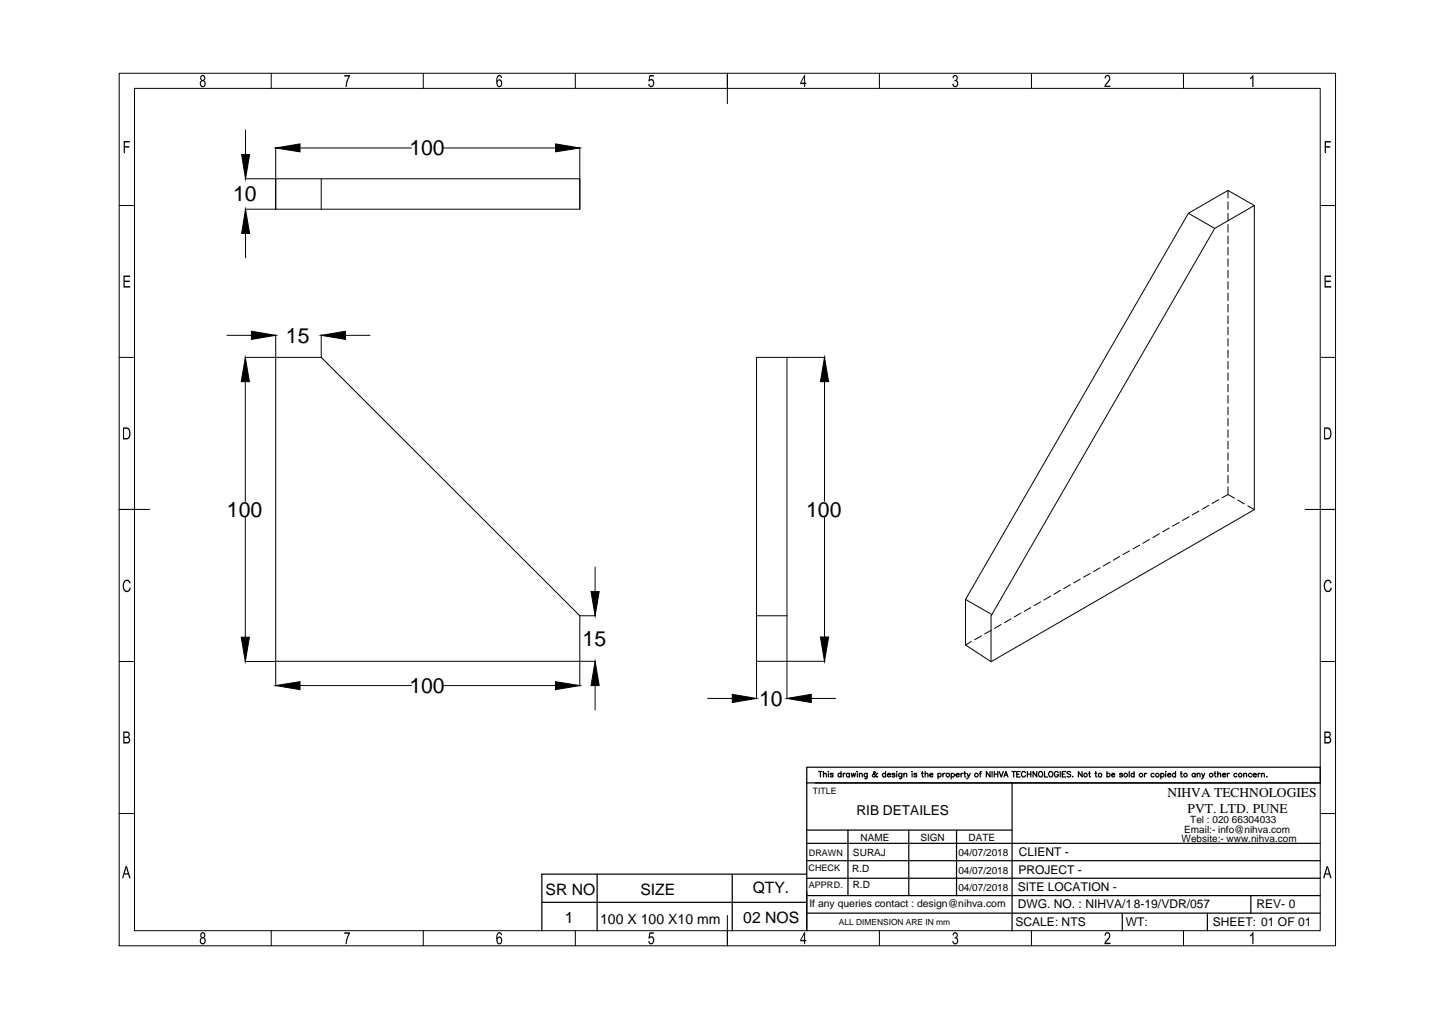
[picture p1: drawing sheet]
<svg xmlns="http://www.w3.org/2000/svg" width="297mm" height="210mm" viewBox="0 0 297 210" stroke-linecap="round" stroke-linejoin="round" font-family="sans-serif">
<!-- layer: 0 -->
<g fill="none" stroke="#000" stroke-width=".21">
<path d="M24.7 15.2h252.3v181h-252.3zM27.9 18.3h246v174.7h-246zM56.3 15.2v3.1M87.8 15.2v3.1M119.3 15.2v3.1M150.9 15.2v6.3M182.4 15.2v3.1M214 15.2v3.1M245.5 15.2v3.1M50.8 37.1h69.5M50.9 27v5M57.2 30.6v12.8"/>
<path d="M62.2 30.7h23.1M66.6 37.1v6.3M92.1 30.7h23.1M120.3 30.6v12.8h-69.5M254.7 39.5l-8.2 4.7M254.7 39.5l5.5 3.1M254.7 39.5v1.6M24.7 42.6h3.2M50.9 48.4v5.1M246.5 44.2l5.5 3.2M246.5 44.2l-46.2 80.1M252 47.4l-46.4 80.4v9.4"/>
<path d="M254.7 41.9v1.5M254.7 44.2v1.6M254.7 46.6v1.6M254.7 48.9v1.6M254.7 51.3v1.6M254.7 53.7v1.5M254.7 56v1.6M254.7 58.4v1.6M260.2 42.6v63.1M260.2 42.6l-8.2 4.8M273.9 42.6h3.1M24.7 74.1h3.2"/>
<path d="M47.1 69.6h5.1M50.8 74.1h15.8M50.9 79.2v24.8M57.2 69.4v72.9M66.6 74.1l53.7 53.6v14.6M66.6 69.4v4.7M71.7 69.6h5.1M163.2 74.1v70.9M171 79.2v24.8M171.2 74.1h-14.3v70.9M254.7 60.8v1.6M254.7 63.1v1.6"/>
<path d="M254.7 65.5v1.6M254.7 67.9v1.5M254.7 70.2v1.6M254.7 72.6v1.6M254.7 75v1.5M254.7 77.3v1.6M254.7 79.7v1.6M273.9 74.1h3.1M254.7 82v1.7M254.7 84.4v1.6M254.7 86.8v1.5M254.7 89.2v1.5"/>
<path d="M254.7 91.5v1.6M254.7 93.9v1.6M254.7 96.3v1.5M254.7 98.6v1.6M24.7 105.7h6.3M50.9 107.3v24.9M123.4 117.6v5.1M171 107.3v24.8M226.1 119l-1.4 .7M228.2 117.8l-1.4 .8M230.3 116.6l-1.4 .8M232.3 115.4l-1.4 .8"/>
<path d="M234.3 114.3l-1.3 .7M236.4 113.1l-1.4 .7M238.4 111.9l-1.3 .8M240.5 110.7l-1.4 .8M242.5 109.5l-1.3 .8M244.6 108.4l-1.4 .7M246.6 107.2l-1.3 .8M248.7 106l-1.4 .8M250.7 104.8l-1.3 .8M252.8 103.6l-1.4 .8M254.7 102.6l1.4 .7M254.7 102.6l-1.2 .7"/>
<path d="M254.7 101v1.6M256.8 103.7l1.3 .8M258.8 104.9l1.4 .8M260.2 105.7l-54.6 31.5M270.7 105.7h6.3M24.7 137.2h3.2M50.8 137.2h6.4M57.2 137.2h66.4M120.3 127.7h3.3M156.9 137.2h14.3M156.9 127.7h6.3M200.3 133.8l5.3 3.4"/>
<path d="M200.3 124.3v9.5M200.3 124.3l5.4 3.2M201.5 133.1l-1.2 .7M203.6 131.9l-1.4 .8M205.6 130.7l-1.3 .8M207.6 129.5l-1.3 .8M209.7 128.4l-1.3 .8M211.8 127.2l-1.4 .8M213.8 126l-1.3 .8M215.9 124.8l-1.4 .8M217.9 123.7l-1.4 .8M220 122.5l-1.4 .8"/>
<path d="M222 121.3l-1.4 .8M224.1 120.1l-1.4 .8M273.9 137.2h3.1M62.2 142.2h23.1M92.1 142.2h23.1M123.4 142.2v5.1M146.8 144.9h5.1M168.3 144.9h5M24.7 168.7h3.2M273.9 168.7h3.1M56.3 193v3.2M87.8 193v3.2"/>
<path d="M119.3 193v3.2M150.9 189.9v6.3M182.4 193v3.2M214 193v3.2M245.5 193v3.2"/>
</g>
<g fill="#000">
<path d="M71.4 15.6h1.2l-.5 1.5-.2 .9h-.2v-.5l.6-1.6h-.9zM134.7 15.6h.9v.3h-.7l-.1 .7 .2-.2 .4 .1 .3 .6-.1 .6-.3 .3-.6-.1-.2-.5h.2l.1 .2a.4 .4 0 0 0 .5 .1 .4 .4 0 0 0 .2-.5l-.3-.5-.7 .1zM197.7 15.7l.3-.2 .4 .1 .3 .4-.1 .5a.28 .28 0 0 0-.1 .2 .28 .28 0 0 0 .2 .3l.1 .6-.3 .4-.3 .1-.4-.1-.3-.6h.3v.2a.41 .41 0 0 0 .6 .1 .41 .41 0 0 0 .1-.6l-.2-.3h-.3v-.2h.3l.2-.4a.35 .35 0 0 0-.4-.4 .35 .35 0 0 0-.3 .5l-.2-.1zM229.2 15.8l.2-.2 .5-.1 .4 .4-.1 .8-.8 1.1h.9v.2h-1.2l.1-.4 .8-1v-.5a.36 .36 0 0 0-.4-.3 .36 .36 0 0 0-.2 .5h-.3zM259.8 15.5h.2v2.5h-.2v-1.9l-.5 .4v-.3zM25.7 29.3h1.2v.2h-1v.8h.9v.3h-.9v1.2h-.2zM274.8 29.3h1.3v.2h-1.1v.8h.9v.3h-.9v1.2h-.2zM25.6 57.2h1.4v.2h-1.1v.8h1v.3h-1v.9h1.1v.2h-1.4zM274.7 57.2h1.4v.2h-1.1v.8h1.1v.3h-1.1v.9h1.1v.2h-1.4zM25.7 120.5l.5-.3h.3l.6 .6v.1l-.3 .1-.2-.4-.4-.1-.5 .6v.9l.3 .4 .5 .1 .3-.2 .1-.4 .2 .1-.1 .5-.4 .3h-.5l-.5-.4-.2-1.1zM275 120.4l.3-.2 .5 .1 .4 .6-.2 .1-.3-.4-.4-.1-.4 .6v.9l.2 .4 .5 .1 .3-.2 .1-.4 .3 .1-.2 .5-.5 .3-.6-.1-.3-.6-.1-1.1zM71.4 193.4h1.2l-.5 1.5-.2 .9h-.2v-.5l.6-1.6h-.9z"/>
<path d="M134.7 193.4h.9v.3h-.7l-.1 .7 .2-.2 .4 .1 .3 .6-.1 .6-.3 .3h-.5l-.3-.6h.2l.1 .2a.41 .41 0 0 0 .6 .1 .41 .41 0 0 0 .1-.6l-.2-.3-.2-.2-.4 .3-.2-.1zM197.7 193.5l.3-.2 .5 .2 .2 .3-.1 .5a.28 .28 0 0 0-.1 .2 .28 .28 0 0 0 .2 .3l.1 .6-.3 .3-.5 .2-.4-.4-.1-.3h.3v.2a.45 .45 0 0 0 .8-.1 .45 .45 0 0 0-.4-.7h-.2v-.2l.3-.1 .2-.3a.35 .35 0 0 0-.4-.4 .35 .35 0 0 0-.3 .5l-.2-.1zM229.3 193.5l.6-.2 .4 .4v.6l-.9 1.2h.9v.3h-1.2l.1-.5 .7-.8 .2-.6a.37 .37 0 0 0-.5-.3 .37 .37 0 0 0-.2 .5h-.3zM259.8 193.3h.2v2.5h-.2v-1.9l-.5 .4v-.3z"/>
<path d="M41.7 15.7l.5-.2 .3 .4 .1 .5-.3 .3 .3 .3 .1 .5-.3 .5-.6 .1-.2-.2-.2-.3 .1-.7a.19 .19 0 0 0 .2-.2 .19 .19 0 0 0-.1-.2zM41.9 15.8l-.2 .3 .2 .5h.3l.2-.4a.34 .34 0 0 0-.5-.4zM41.9 16.8l-.2 .5 .2 .5a.47 .47 0 0 0 .5-.4 .47 .47 0 0 0-.4-.6z"/>
<path d="M103.2 15.7l.3-.2 .3 .1 .3 .4v.2h-.2l-.1-.3-.3-.1-.3 .5v.5l.1-.3 .4-.1 .4 .5v.7l-.3 .5-.5-.1-.3-.4v-1.3zM103.4 16.7l-.2 .3v.5l.2 .3 .4-.1 .1-.6a.38 .38 0 0 0-.5-.4z"/>
<path d="M166.8 15.5h.2v1.6h.3v.3h-.3v.6h-.2v-.6h-.8v-.3zM166.8 16l-.6 1.1h.6z"/>
<path d="M25.5 88.6l1 .1 .5 .5v1.3l-.2 .5-.3 .1h-1zM25.7 88.9v1.9h.7l.4-.5v-.9l-.3-.4z"/>
<path d="M274.7 88.6l1 .1 .4 .5v1.3l-.2 .5-.3 .1h-.9zM274.9 88.9v1.9h.6l.4-.5-.1-1.1-.2-.2z"/>
<path d="M25.6 151.7h.9l.4 .4v.5l-.3 .3 .4 .3v.5l-.3 .5h-1.1zM25.8 152v.8h.5a.39 .39 0 0 0 .4-.4 .39 .39 0 0 0-.5-.4zM25.8 153.1v.8l.9-.1 .1-.4-.3-.3z"/>
<path d="M274.7 151.7h.9l.4 .4v.5l-.2 .3 .3 .3v.5l-.3 .5h-1.1zM275 152v.8h.4a.39 .39 0 0 0 .4-.4 .39 .39 0 0 0-.5-.4zM275 153.1v.8l.8-.1 .1-.4-.2-.3z"/>
<path d="M26 179.7h.3l.8 2.5h-.3l-.2-.8h-.8l-.2 .8h-.3zM26.2 179.9l-.3 1.2h.6z"/>
<path d="M41.7 193.5l.5-.2 .4 .5-.1 .5-.2 .2 .4 .4-.2 .8-.3 .2-.5-.1-.3-.4 .1-.6a.29 .29 0 0 0 .2-.3 .29 .29 0 0 0-.1-.3zM41.7 194a.4 .4 0 0 0 .8 0 .4 .4 0 0 0-.8 0zM41.8 194.7l-.1 .4v.3a.41 .41 0 0 0 .7 .1 .41 .41 0 0 0 0-.6l-.3-.3z"/>
<path d="M103.2 193.5l.6-.2 .2 .2 .1 .5-.2-.1a.36 .36 0 0 0-.5-.3 .36 .36 0 0 0-.2 .5v.5l.1-.3 .5-.1 .3 .5v.7l-.3 .5-.5-.1-.3-.4-.1-.9zM103.4 194.5l-.2 .3 .2 .8a.53 .53 0 0 0 .5-.3 .53 .53 0 0 0-.1-.6l-.1-.2z"/>
<path d="M166.8 193.3h.2v1.6h.3v.3h-.3v.6h-.2v-.6h-.8v-.3zM166.8 193.8l-.6 1.1h.6z"/>
<path d="M275.2 179.7h.3l.7 2.5h-.3l-.2-.8h-.8l-.2 .8h-.3zM275.3 179.9l-.3 1.2h.6z"/>
</g>
<g fill="none" stroke="#000" stroke-width=".25">
<path d="M167.3 159.1h106.6v3.3h-106.6zM167.3 178.5h106.6M167.3 174.9h106.6M167.3 162.4v30.6M167.3 172.2h42.6M169.1 162.4h104.8M169.8 160h.7M170.2 160v1.2M170.8 160.6l.3-.2h.3v.8M170.8 160v1.2M171.8 160.1h.1M171.8 160.4v.8"/>
<path d="M172.8 160.6l-.2-.2h-.3v.3l.5 .1v.2l-.2 .2-.4-.2M174.5 160.6a.36 .36 0 0 0-.6-.1 .36 .36 0 0 0 0 .5 .36 .36 0 0 0 .6 0M174.5 160v1.2M174.9 160.4v.8M175.3 160.4h-.3l-.1 .3M175.9 172.2v13.6M176.2 160.6a.36 .36 0 0 0-.5-.1 .36 .36 0 0 0 0 .5 .36 .36 0 0 0 .5 0M176.2 160.4v.8M176.6 160.4l.2 .8 .2-.8 .2 .8 .3-.8M177.8 160.1h.1zM177.8 160.4v.8M178.3 160.6l.2-.2h.3l.1 .8"/>
<path d="M178.3 160.4v.8M179.9 160.4l-.1 1-.1 .1h-.3M179.9 160.6a.36 .36 0 0 0-.6-.1 .36 .36 0 0 0 0 .5 .36 .36 0 0 0 .6 0M182 160.5l-.1-.1a.63 .63 0 0 1-.9 .6v-.3l.6-.4-.2-.3-.2 .2 .1 .2 .6 .8 .1-.2M183.7 160.6a.36 .36 0 0 0-.5-.1 .36 .36 0 0 0 0 .5 .36 .36 0 0 0 .5 0M183.7 160v1.2M184.1 160.7h.6a.36 .36 0 0 0-.4-.2 .36 .36 0 0 0-.2 .5 .36 .36 0 0 0 .5 .1l.1-.1M185.6 160.6l-.2-.2h-.3v.3l.5 .1v.2l-.2 .2-.4-.2M186 160.1h.1M186 160.4v.8M187.1 160.4v.8l-.3 .3h-.2M187.1 160.6a.38 .38 0 0 0-.6-.1 .38 .38 0 0 0 0 .6 .38 .38 0 0 0 .6-.1"/>
<path d="M187.5 160.6l.2-.2h.3l.1 .8M187.5 160.4v.8M188.5 172.2v13.6M189.1 160.1h.1M189.2 160.4v.8M190.2 160.6l-.3-.2h-.3v.3l.5 .1 .1 .2-.3 .2-.3-.2M191.1 160.4h.4M191.3 160v1l.3 .2M191.9 160.6l.3-.2h.2l.1 .8M191.9 160v1.2M192.9 160.7l.6-.1a.35 .35 0 0 0-.5-.1 .35 .35 0 0 0 0 .6 .35 .35 0 0 0 .5-.1M194.6 160.6a.36 .36 0 0 1 .5-.1 .36 .36 0 0 1 0 .5 .36 .36 0 0 1-.5 0"/>
<path d="M194.6 160.4v1.1M195.6 160.4v.8M196 160.4h-.3l-.1 .3M197.3 160.6a.38 .38 0 0 1 .6-.1 .38 .38 0 0 1 0 .6 .38 .38 0 0 1-.6-.1M197.3 160.4v1.1M198.3 160.7h.7a.36 .36 0 0 0-.6-.2 .36 .36 0 0 0 .1 .6l.3 .1 .2-.2M198.4 172.2v13.6M199.3 160.4v.8M199.8 160.4h-.3l-.2 .3M199.9 160.4h.4M200.1 160v1l.3 .2M200.6 160.4l.3 .8 .4-.8"/>
<path d="M200.9 161.2l-.4 .3M203.2 160.4h.3M203.6 160l-.3 .2v1M205.4 160v1.2l-.8-1.2v1.2M205.8 160v1.2M206.2 160v1.2M206.2 160.6h.8M207 160v1.2M207.3 160l.4 1.2 .4-1.2M208.2 161.2l.5-1.2 .4 1.2M208.4 160.8h.5M209.9 160h.8"/>
<path d="M209.9 162.4v30.6M210.3 160v1.2M210.9 160.6h.5M211.6 160h-.7v1.2h.7M212.7 160.3a.52 .52 0 0 0-.8 0 .52 .52 0 0 0 .2 .8l.3 .1 .3-.3M213.1 160.6h.7M213.1 160v1.2M213.8 160v1.2M215.1 160v1.2l-.8-1.2v1.2M215.5 160.2a.5 .5 0 0 1 .8 .4 .5 .5 0 0 1-.8 .4zM216.7 160v1.2h.6M217.6 160.2a.5 .5 0 0 1 .8 .4 .5 .5 0 0 1-.8 .4l-.1-.3z"/>
<path d="M219.5 160.3a.46 .46 0 0 0-.6-.2 .46 .46 0 0 0-.2 .6 .41 .41 0 0 0 .4 .5 .41 .41 0 0 0 .4-.5h-.3M219.9 160v1.2M220.3 160.6h.5M221.1 160h-.8v1.2h.8M222.1 160.2l-.3-.2-.5 .2 .1 .2 .7 .4-.3 .4-.5-.2M222.5 161h.1M224.5 160v1.2l-.8-1.2v1.2M225.8 160.4h.4M226 160v1l.2 .2M227.1 160.4h.4M227.3 160v1l.2 .2M229.6 160.6a.36 .36 0 0 1 .5-.1 .36 .36 0 0 1 0 .5 .36 .36 0 0 1-.5 0"/>
<path d="M229.6 160v1.2M230.6 160.7h.6a.37 .37 0 0 0-.4-.3 .37 .37 0 0 0-.3 .4 .37 .37 0 0 0 .3 .4l.4-.2M232.8 160.6l-.2-.2h-.3v.3l.5 .1v.2l-.2 .2-.4-.2M234.2 160v1.2M235.2 160.6a.36 .36 0 0 0-.5-.1 .36 .36 0 0 0 0 .5 .36 .36 0 0 0 .5 0M235.2 160v1.2M237.4 160.4v.8M237.8 160.4h-.2l-.2 .3M239.4 160.6a.36 .36 0 0 0-.5-.1 .36 .36 0 0 0 0 .5 .36 .36 0 0 0 .5 0M240.8 160.6a.38 .38 0 0 1 .6-.1 .38 .38 0 0 1 0 .6 .38 .38 0 0 1-.6-.1M240.8 160.4v1.1M241.8 160.1h.1"/>
<path d="M241.8 160.4v.8M242.2 160.7h.7a.36 .36 0 0 0-.6-.2 .36 .36 0 0 0 .1 .6l.3 .1 .2-.2M243.8 160.6a.38 .38 0 0 0-.5-.1 .38 .38 0 0 0 0 .6 .38 .38 0 0 0 .5-.1M243.8 160v1.2M244.9 160.4h.3M245 160v1l.3 .2M247.9 160.6a.36 .36 0 0 0-.5-.1 .36 .36 0 0 0 0 .5 .36 .36 0 0 0 .5 0M247.9 160.4v.8M248.3 160.6l.3-.2h.3v.8M248.3 160.4v.8M249.3 160.4l.3 .8 .3-.8M249.6 161.2l-.4 .3"/>
<path d="M251.8 160.4h.4M252 160v1l.3 .2M252.6 160.6l.3-.2h.3v.8M252.6 160v1.2M253.6 160.7l.6-.1a.35 .35 0 0 0-.5-.1 .35 .35 0 0 0 0 .6 .35 .35 0 0 0 .5-.1M254.6 160.4v.8M255 160.4h-.2l-.2 .3M256.6 160.6a.36 .36 0 0 0-.5-.1 .36 .36 0 0 0 0 .5 .36 .36 0 0 0 .5 0M258 160.6l.3-.2h.2l.1 .8M258 160.4v.8M259.6 160.6a.38 .38 0 0 0-.5-.1 .38 .38 0 0 0 0 .6 .38 .38 0 0 0 .5-.1M259.9 160.7h.7a.36 .36 0 0 0-.6-.2 .36 .36 0 0 0 .1 .6l.3 .1 .2-.2"/>
<path d="M261 160.4v.8M261.4 160.4h-.2l-.2 .3M261.7 160.6l.3-.2h.2l.1 .8M261.7 160.4v.8M262.8 161h.1M112.4 187.2h54.9M123.9 181.3v11.7M151.9 181.3v11.7M167.3 185.8h106.6M167.3 182.2h106.6M167.3 189.4h106.6M167.3 181.3h-54.9v11.7"/>
<path d="M232.8 189.4v3.6M250.4 189.4v3.6M259.5 185.8v3.6"/>
<circle cx="196.6" cy="160.8" r=".37"/>
<circle cx="202.5" cy="160.8" r=".37"/>
<circle cx="225.2" cy="160.8" r=".37"/>
<circle cx="228.2" cy="160.8" r=".37"/>
<circle cx="233.5" cy="160.8" r=".37"/>
<circle cx="236.7" cy="160.8" r=".37"/>
<circle cx="240.1" cy="160.8" r=".37"/>
<circle cx="245.9" cy="160.8" r=".37"/>
<circle cx="251.2" cy="160.8" r=".37"/>
<circle cx="257.3" cy="160.8" r=".37"/>
</g>
<g fill="#000" stroke="#000" stroke-width=".21">
<path d="M50.1 32h1.7l-.9 5.1zM57.2 30.7l5-.9v1.7zM115.2 29.8l5.1 .9-5.1 .8zM50.9 43.4l.9 5h-1.7zM50.9 74.1l.8 5.1h-1.7zM52.2 68.7l5 .9-5 .8zM66.6 69.6l5.1-.9v1.7zM171 74.1l.9 5.1h-1.7zM50 132.2h1.7l-.8 5zM122.6 122.7h1.7l-.9 5zM170.2 132.1h1.7l-.9 5.1zM57.2 142.2l5-.8v1.6z"/>
<path d="M115.2 141.4l5.1 .8-5.1 .8zM123.4 137.2l.9 5h-1.7zM151.9 144l5 .9-5 .8zM163.2 144.9l5.1-.9v1.7z"/>
</g>
<g font-size="4.4">
<text x="84.9" y="32.2">100</text>
<text x="48.3" y="41.8">10</text>
<text x="59.3" y="71.1">15</text>
<text x="47.1" y="107.2">100</text>
<text x="167.2" y="107.2">100</text>
<text x="120.9" y="134">15</text>
<text x="84.9" y="143.8">100</text>
<text x="157.5" y="146.4">10</text>
</g>
<g font-size="3.3">
<text x="113.2" y="185.6">SR NO</text>
<text x="132.8" y="185.6">SIZE</text>
<text x="156.1" y="185.2">QTY.</text>
<text x="117.1" y="191.5">1</text>
<text x="154.2" y="191.5">02 NOS</text>
</g>
<text font-size="2.9" x="124.5" y="191.6">100 X 100 X10 mm</text>
<g font-size="2.8">
<text x="242.1" y="165.4">NIHVA TECHNOLOGIES</text>
<text x="177.6" y="169.1">RIB DETAILES</text>
<text x="246.3" y="168.5">PVT. LTD. PUNE</text>
</g>
<g font-size="2.5">
<text x="211.3" y="177.6">CLIENT -</text>
<text x="211.1" y="184.8">SITE LOCATION -</text>
<text x="211.2" y="181.2">PROJECT -</text>
<text x="211.1" y="188.4">DWG. NO. : NIHVA/18-19/VDR/057</text>
<text x="260.6" y="188.4">REV- 0</text>
<text x="210.7" y="192.1">SCALE: NTS</text>
<text x="233.5" y="192.1">WT:</text>
<text x="251.5" y="192.1">SHEET: 01 OF 01</text>
</g>
<text font-size="2.2" x="167.9" y="188.2">If any queries contact : design@nihva.com</text>
<g font-size="2.1">
<text x="245.7" y="172.7">Email:- info@nihva.com</text>
<text x="246.9" y="170.6">Tel : 020 66304033</text>
<text x="176.9" y="177.5">SURAJ</text>
<text x="178.5" y="174.4">NAME</text>
<text x="190.9" y="174.4">SIGN</text>
<text x="198.8" y="177.5">04/07/2018</text>
<text x="200.9" y="174.4">DATE</text>
<text x="245.1" y="174.7">Website:- www.nihva.com</text>
<text x="176.8" y="180.8">R.D</text>
<text x="176.9" y="184.3">R.D</text>
<text x="198.8" y="184.8">04/07/2018</text>
<text x="198.8" y="181.2">04/07/2018</text>
</g>
<g font-size="1.9">
<text x="167.8" y="177.5">DRAWN</text>
<text x="167.7" y="180.7">CHECK</text>
<text x="167.8" y="184.3">APPRD.</text>
</g>
<text font-size="1.8" x="168.6" y="164.7">TITLE</text>
<text font-size="1.7" x="174" y="191.8">ALL DIMENSION ARE IN mm</text>
</svg>
